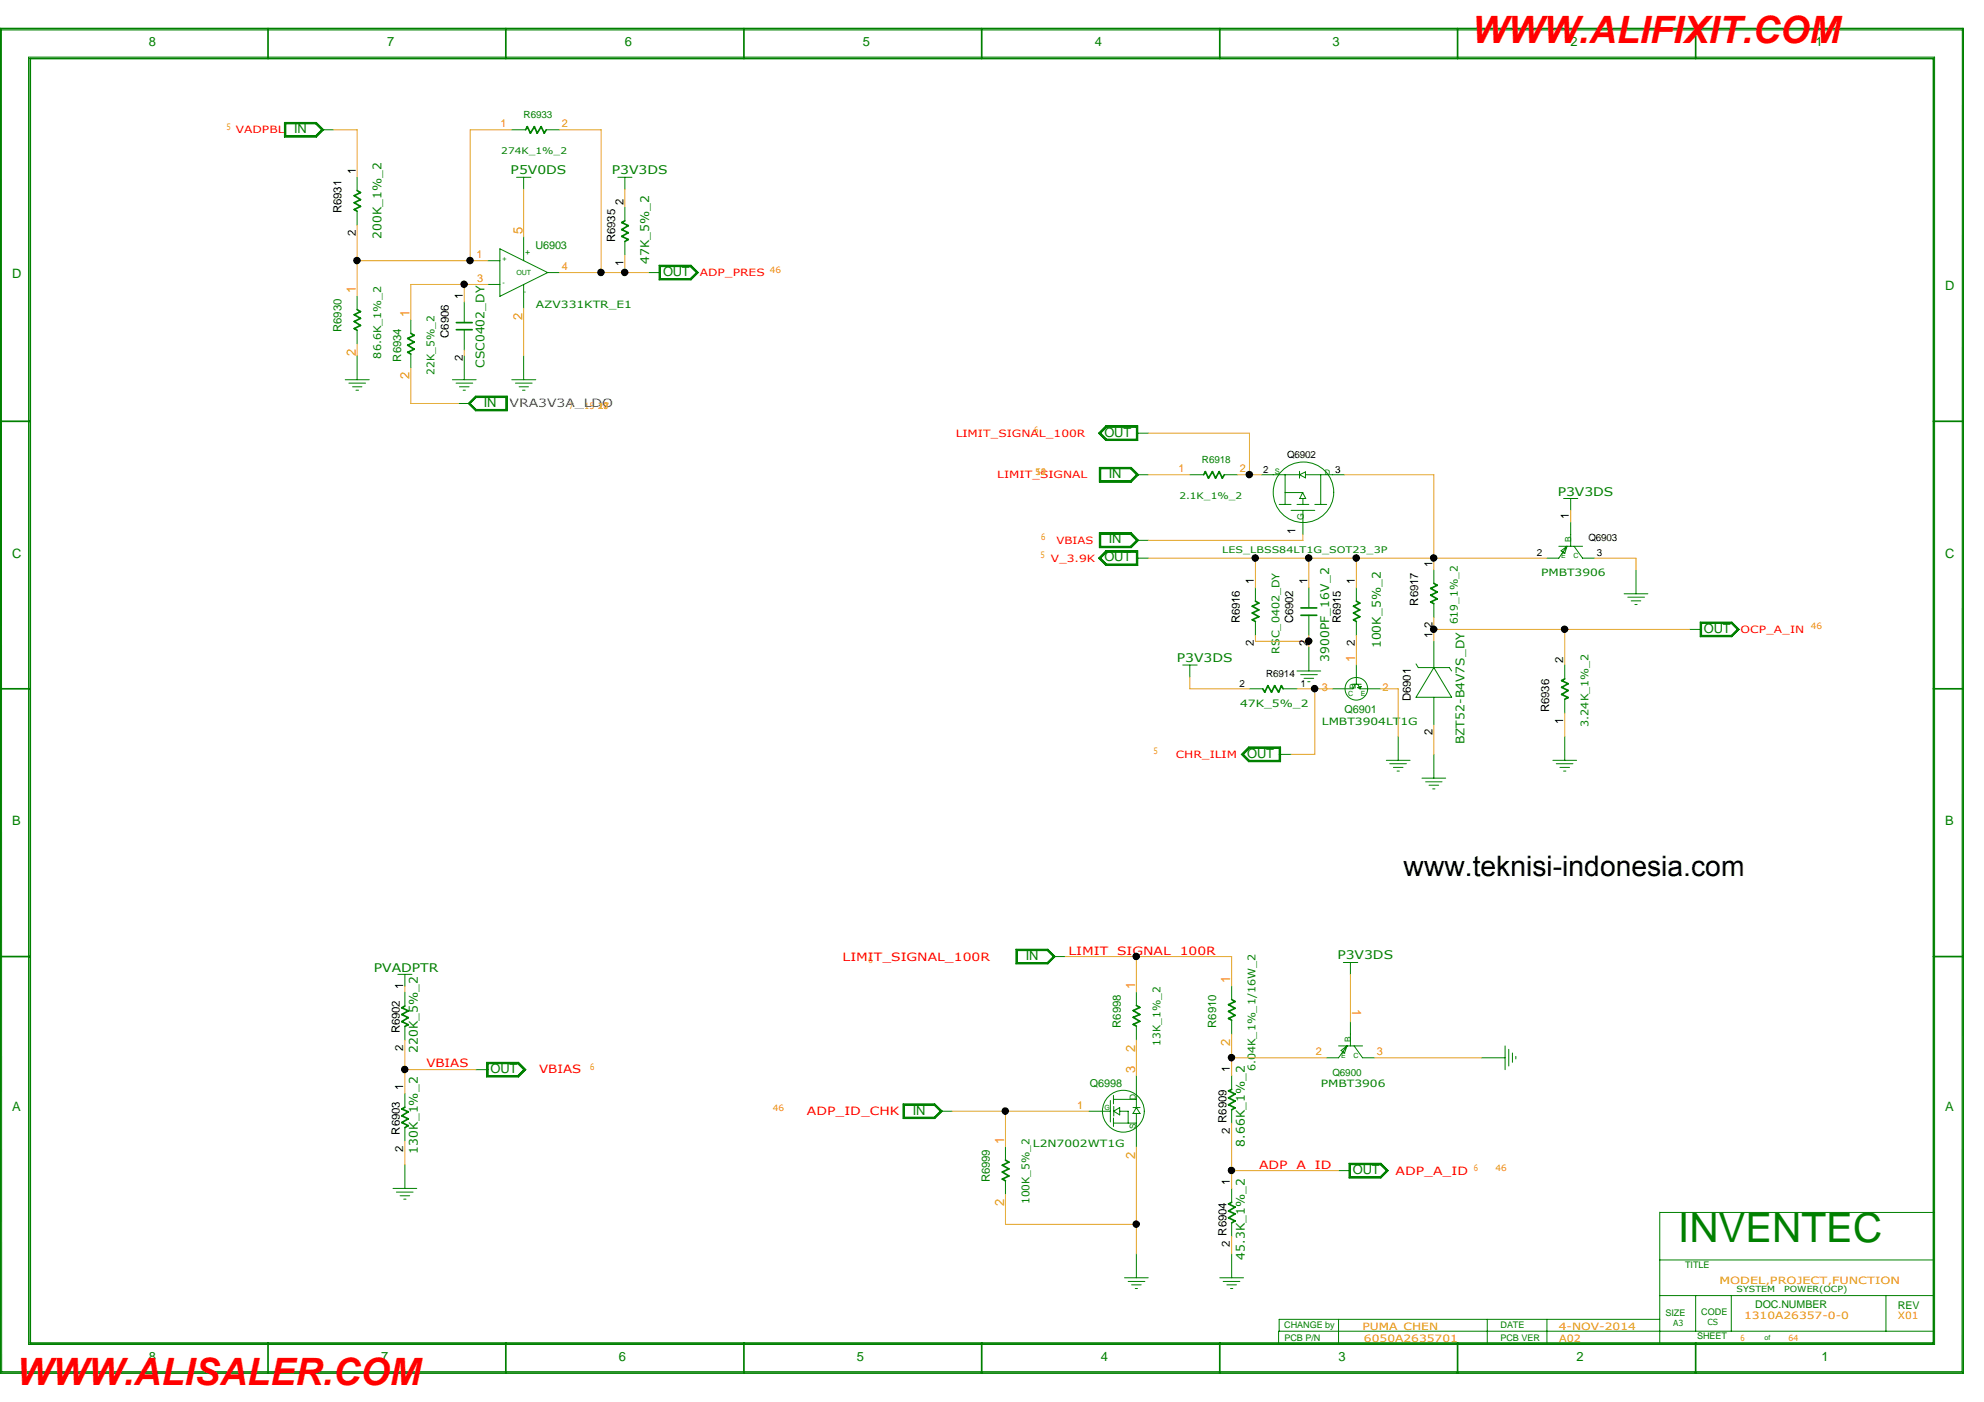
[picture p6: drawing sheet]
<svg xmlns="http://www.w3.org/2000/svg" width="297mm" height="210mm" viewBox="0 0 297 210" stroke-linecap="round" stroke-linejoin="round" font-family="sans-serif">
<g fill="none" stroke="#008000" stroke-width=".25">
<path d="M0 4.3h293.9v201.3h-293.9zM40.1 4.3v4.5M75.7 4.3v4.5M78.7 19.4l.2-.4 .5 .9 .6-.9 .4 .9 .6-.9 .5 .9 .3-.5M111.4 4.3v4.5M147 4.3v4.5M182.6 4.3v4.5M218.2 4.3v4.5M253.9 4.3v4.5M289.5 8.8h-285v192.3h285M289.5 8.7v192.4M53.5 28.5l.5 .3-1 .5 1 .6-1 .5 1 .5-1 .5 .5 .2"/>
<path d="M93.6 33.1l-.5 .2 1 .5-1 .6 1 .4-1 .6 1 .5-.5 .3M53.5 46.4l.5 .3-1 .4 1 .6-1 .4 1 .6-1 .5 .5 .2M61.5 49.9l.5 .3-1 .5 1 .5-1 .5 1 .6-1 .4 .5 .3M68.3 48.3h2.4M68.3 49.4h2.4M0 63.1h4.5M180.2 71.1l.3-.5 .4 1 .6-1 .5 1 .5-1 .5 1 .3-.5M289.5 63.1h4.4M188 90l.5 .3-1 .5 1 .5-1 .5 1 .5-1 .5 .5 .2M194.8 91h2.3M194.8 92.1h2.3M203.1 90l.5 .3-1 .5 1 .5-1 .5 1 .5-1 .5 .5 .2"/>
<path d="M214.7 87.3l.5 .3-1 .5 1 .5-1 .5 1 .6-1 .4 .5 .3M0 103.1h4.5M189.1 103.1l.3 .5 .4-.9 .6 .9 .4-.9 .6 .9 .5-.9 .2 .4M234.3 101.6l-.5 .3 1 .5-1 .5 1 .5-1 .6 1 .4-.5 .3M289.5 103.1h4.4M0 143.2h4.5M60.6 150.6l-.4 .3 .9 .4-.9 .6 .9 .5-.9 .6 .9 .4-.5 .3M170.1 150.5l.5 .3-.9 .5 .9 .6-.9 .4 .9 .6-.9 .5 .4 .2M184.4 149.6l.5 .3-1 .5 1 .6-1 .4 1 .6-1 .5 .5 .2M289.5 143.2h4.4M60.6 165.8l-.4 .2 .9 .5-.9 .5 .9 .5-.9 .6 .9 .4-.5 .3M150.5 173.7l.5 .3-.9 .5 .9 .5-.9 .5 .9 .6-.9 .4 .4 .3"/>
<path d="M184.4 163.1l-.5 .2 1 .5-1 .6 1 .4-1 .6 1 .5-.5 .3M184.4 180l-.5 .3 1 .4-1 .6 1 .4-1 .6 1 .5-.5 .3M40.1 201.1v4.5M75.7 201.1v4.5M111.4 201.1v4.5M147 201.1v4.5M182.6 201.1v4.5M218.2 201.1v4.5M253.9 201.1v4.5"/>
</g>
<g fill="none" stroke="#008000" stroke-width=".15">
<path d="M.2 4.4l.1 201M.3 4.5h293.4M4.3 8.6v192.7M4.3 8.6h285.3v192.7h-285.3M42.6 18.3h4.8l1.1 1.1-1.1 1.1h-4.8zM42.7 18.4h4.6l1 1-1 1h-4.6zM42.7 18.5h4.6l1 .9-1 1h-4.6zM42.8 18.5h4.4l.9 .9-.9 .9h-4.4zM48.1 19.4h1.8M76.6 19.4h2.1M81.8 19.4h2M293.8 4.5l-.1 200.9h-293.4"/>
<path d="M53.5 26.5v2M53.5 31.6v2.1M73.1 39h1.7M74.8 37.3l7.2 3.5-7.2 3.6zM77.3 26.5h2.2M78.4 26.5v1.8M78.4 35.5v3.5M92.5 26.5h2.1M93.6 26.5v1.8M93.6 31v2.1M93.6 36.2v1.9M98.7 39.7h4.8l1.1 1.1-1.1 1.1h-4.8z"/>
<path d="M98.8 39.8h4.6l1.1 1-1.1 1h-4.6zM98.8 39.8h4.6l.9 1-.9 1h-4.6zM98.9 39.9h4.4l1 .9-1 .9h-4.4zM51.7 56.9h3.6M52.2 57.4h2.5M52.8 57.9h1.4M53.3 58.4h.4M53.5 44.4v2M53.5 49.4v2.1M53.5 53.3v3.6M61.5 47.9v2M61.5 53v2.1"/>
<path d="M67.7 56.9h3.6M68.3 57.4h2.5M68.8 57.9h1.4M69.3 58.4h.4M69.5 45.3v3M69.5 49.4v3M69.5 53.3v3.6M71.2 59.3h4.7v2.2h-4.7l-1.1-1.1zM71.2 59.4h4.6v1.9h-4.6l-.9-.9zM71.2 59.4h4.7v2h-4.7l-1-1zM71.3 59.5h4.4v1.8h-4.4l-.9-.9zM73.1 42.6h1.7"/>
<path d="M76.6 56.9h3.6M77.2 57.4h2.5M77.7 57.9h1.4M78.2 58.4h.4M78.4 42.6v3.5M78.4 53.3v3.6M82 40.8h1.8M97.1 40.8h1.8M68.6 60.4h1.8M164.5 64.9l1.1-1.1h4.7v2.2h-4.7zM164.6 79.8h4.8l1.1 1.1-1.1 1.1h-4.8zM164.6 70h4.8l1.1 1.1-1.1 1.1h-4.8z"/>
<path d="M164.7 79.8h4.6l1 1.1-1 1h-4.6zM164.7 70.1h4.6l1 1-1 1h-4.6zM164.7 79.9h4.6l1 1-1 .9h-4.6zM164.8 64.9l.9-.9h4.4v1.7h-4.4zM164.8 70.2h4.4l.9 .9-.9 .9h-4.4zM165.6 63.8h4.7v2.1h-4.7l-1-1zM165.6 63.9h4.6v1.9h-4.6l-.9-.9zM170.1 64.9h1.8M170.1 71.1h1.8M178.1 71.1h2.1M183.3 71.1h2M188.8 71.1h5.8"/>
<path d="M191.5 75.5h1.8M192.4 71.1v4.4M192.4 73.7h2.7M193.3 76.4h3.5M194.2 75.5h1.8M194.6 71.1l.8-.4v.8zM194.6 70.6v1M195 73.7l.5 .9h-.9zM195.1 74.6v.9M195.1 76.4v3.6M195.5 71.1h5.8M196.8 75.5h1.8"/>
<path d="M197.7 71.1v4.4M234.1 74.6h2.1M235.2 74.6v1.8M235.2 78.2v3.6M164.5 83.6l1.1-1.1h4.7v2.2h-4.7zM164.7 83.6l.9-1h4.6v1.9h-4.6zM164.8 83.6l.9-.9h4.4v1.8h-4.4zM164.8 80h4.4l.9 .9-.9 .9h-4.4zM165.6 82.5h4.7v2.1h-4.7l-1-1zM170.1 83.6h1.8M170.1 80.9h1.8M177.1 99.6h2.1"/>
<path d="M178.1 99.6v1.7M188 88v2M188 93v2.1M196 88v3M196 92.1v3M196 96.9v3.6M203.1 88v2M203.1 93v2.1M203.1 99.6v2.8M212 99.4l.3 .5h4.7l.3 .6M214.7 85.3v2M214.7 90.4v2.1"/>
<path d="M214.7 96v3.9M214.7 99.9l2.6 4.5h-5.3zM233.4 81.8h3.5M233.7 82.5l.9-.7-.3 1zM234.3 99.6v2M234.6 81.8l-1.2 1.8h-1.8M235.7 81.8l1.2 1.8h1.8M243.2 88.9h3.5M243.7 89.4h2.5M244.2 90h1.5M244.8 90.5h.3M244.9 85.3v3.6"/>
<path d="M252.9 94.2h1.9M254.5 93.1h4.8l1.1 1.1-1.1 1.1h-4.8zM254.6 93.2h4.6l1.1 1-1.1 1.1h-4.6zM254.7 93.3h4.5l1 .9-1 1h-4.5zM254.8 93.3h4.4l.9 .9-.9 .9h-4.4zM185.8 112.9l1.1-1.1h4.8v2.2h-4.8zM186.1 112.9l.9-.9h4.6v1.9h-4.6zM186.2 112.9l.9-.8h4.4v1.7h-4.4zM187 111.9h4.6v2.1h-4.6l-1-1.1zM187.1 103.1h2M191.5 112.9h1.8M192.1 103.1h2.1"/>
<path d="M194.2 100.5h3.5M194.7 101h2.5M195.2 101.6h1.5M195.8 102.1h.3M202.4 102.4h1.4M202.9 102.4l-.3 .7h-3.1M203.3 103l.5-.2-.2 .3zM203.3 102.4l.3 .7M203.6 103.1h3.1M207.6 113.8h3.5M208.1 114.3h2.5M208.6 114.9h1.5"/>
<path d="M209.2 115.4h.3M209.3 110.3v3.5M212.9 116.5h3.5M213.4 117.1h2.5M213.9 117.6h1.5M214.5 118.1h.3M214.7 104.4v4.1M214.7 112.9v3.6M232.5 113.8h3.5M233 114.3h2.5M233.5 114.9h1.5M234.1 115.4h.3"/>
<path d="M234.3 104.7v2M234.3 110.3v3.5M59.6 145.9h2.1M60.6 145.9v1.8M60.6 148.5v2.1M60.6 153.7v2M72.9 159h4.7l1.1 1.1-1.1 1.1h-4.7zM72.9 159.1h4.7l1.1 1-1.1 1.1h-4.7zM73 159.2h4.6l.9 .9-.9 1h-4.6zM73.1 159.3h4.4l.9 .8-.9 .9h-4.4zM152.1 142.1h4.8l1.1 1.1-1.1 1.1h-4.8zM152.2 142.2h4.6l1.1 1-1.1 1h-4.6z"/>
<path d="M152.3 142.2h4.5l1 1-1 1h-4.5zM152.3 142.3h4.5l.9 .9-.9 .9h-4.5zM157.7 143.2h1.8M170.1 148.5v2M170.1 153.6v2.1M184.4 147.7v1.9M184.4 152.7v2.1M200.4 156.6h3.6M200.8 157.3l.9-.7-.4 1zM201.1 144.1h2.2M201.7 156.6l-1.3 1.8h-1.8M202.2 144.1v1.8"/>
<path d="M202.2 153v3.6M202.7 156.6l1.3 1.8h1.8M221.8 158.4h3.5M225.3 156.6v3.5M225.9 157.1v2.5M226.4 157.6v1.4M226.9 158.2v.3M58.8 177.9h3.6M59.3 178.5h2.5M59.9 179h1.4M60.4 179.5h.4M60.6 163.7v2.1"/>
<path d="M60.6 168.8v2M60.6 174.4v3.5M71.3 160.1h1.8M135.2 165.3h4.8l1.1 1.1-1.1 1.1h-4.8zM135.3 165.4h4.7l1 1-1 1h-4.7zM135.3 165.4h4.6l1 1-1 .9h-4.6zM135.4 165.5h4.5l.9 .9-.9 .9h-4.5zM140.8 166.4h1.7M150.5 171.7v2M150.5 176.8v2M163 166.4h3.2M166.2 164.8v3.2"/>
<path d="M166.7 164.6h3.4M166.7 164v1.3M166.7 167.4v1.3M166.7 168.1h3.4M166.7 166.4l.9-.6v1.1zM166.7 165.7v1.4M167.6 166.4h1.3v1.7M169.6 165.8h1.1M170.1 161v4.8M170.1 166.7v5M170.1 165.8l.6 .9h-1.1zM184.4 161v2.1"/>
<path d="M184.4 166.2v1.9M184.4 177.9v2.1M200.4 175.3h1.8M202 174.2h4.8l1.1 1.1-1.1 1.1h-4.8zM202.1 174.2h4.6l1.1 1.1-1.1 1h-4.6zM202.1 174.3h4.6l.9 1-.9 .9h-4.6zM202.2 174.4h4.5l.9 .9-.9 .8h-4.5zM168.4 191.3h3.5M168.9 191.9h2.5M169.4 192.4h1.5M170 192.9h.3M170.1 187.7v3.6"/>
<path d="M182.6 191.3h3.6M183.1 191.9h2.5M183.7 192.4h1.4M184.2 192.9h.4M184.4 183.1v2M184.4 187.7v3.6M191.4 199.3v1.8M200.4 197.5v3.6M222.7 197.5v3.6M231.6 197.5v3.6M248.5 197.5h-57v1.8h98M248.5 181.5v19.6"/>
<path d="M248.5 194h41M248.5 188.6h41M248.6 181.5h41M253.9 194v5.3M259.2 194v5.3M282.4 194v5.3"/>
<circle cx="195.1" cy="73.7" r="4.5"/>
<circle cx="203.1" cy="103.1" r="1.7"/>
<circle cx="168.2" cy="166.4" r="3.1"/>
</g>
<g fill="none" stroke="#daa520" stroke-width=".15">
<path d="M49.9 19.4h3.6v7.1M76.6 19.4h-6.2v19.6M83.8 19.4h6.2v21.4M53.5 33.7v10.7M53.5 39h19.6M78.4 28.3v7.2M93.6 28.3v2.7M93.6 38.1v2.7M53.5 51.5v1.8M61.5 55.1v5.3h7.1M69.5 42.6v2.7M69.5 52.4v.9"/>
<path d="M73.1 42.6h-11.6v5.3M78.4 46.1v7.2M83.8 40.8h13.3M171.9 71.1h6.2M171.9 64.9h15.2v6.2M185.3 71.1h3.5M201.3 71.1h13.4v14.2M235.2 76.4v1.8M171.9 83.6h59.7M188 95.1v.9h8M188 83.6v4.4M195.1 80v.9h-23.2"/>
<path d="M196 83.6v4.4M196 95.1v1.8M203.1 83.6v4.4M203.1 95.1v4.5M214.7 92.5v3.5M214.7 94.2h38.2M234.3 94.2v5.4M238.7 83.6h6.2v1.7M178.1 101.3v1.8h9M194.2 103.1h5.3M196.8 103.1v9.8h-3.5M206.7 103.1h2.6v7.2"/>
<path d="M214.7 108.5v4.4M234.3 106.7v3.6M60.6 147.7v.8M60.6 155.7v8M159.5 143.2h24.9v4.5M170.1 143.2v5.3M170.1 155.7v5.3M184.4 158.4h14.2M184.4 154.8v6.2M202.2 145.9v7.1M205.8 158.4h16M60.6 170.8v3.6"/>
<path d="M60.6 160.1h10.7M142.5 166.4h20.5M150.5 178.8v4.5h19.6M150.5 166.4v5.3M170.1 171.7v16M184.4 168.1v9.8M184.4 175.3h16M184.4 185.1v2.6"/>
</g>
<g fill="#000">
<circle cx="53.4" cy="39" r=".49"/>
<circle cx="70.4" cy="39" r=".49"/>
<circle cx="69.5" cy="42.6" r=".49"/>
<circle cx="90" cy="40.8" r=".49"/>
<circle cx="93.5" cy="40.8" r=".49"/>
<circle cx="187" cy="71.1" r=".49"/>
<circle cx="187.9" cy="83.5" r=".49"/>
<circle cx="195.9" cy="83.5" r=".49"/>
<circle cx="195.9" cy="96" r=".49"/>
<circle cx="203" cy="83.5" r=".49"/>
<circle cx="214.6" cy="83.5" r=".49"/>
<circle cx="214.6" cy="94.2" r=".49"/>
<circle cx="234.2" cy="94.2" r=".49"/>
<circle cx="196.8" cy="103.1" r=".49"/>
<circle cx="170.1" cy="143.2" r=".49"/>
<circle cx="184.4" cy="158.3" r=".49"/>
<circle cx="60.6" cy="160.1" r=".49"/>
<circle cx="150.5" cy="166.3" r=".49"/>
<circle cx="184.4" cy="175.2" r=".49"/>
<circle cx="170.1" cy="183.3" r=".49"/>
</g>
<g fill="none" stroke="#000" stroke-width=".15">
<circle cx="53.4" cy="39" r=".49"/>
<circle cx="70.4" cy="39" r=".49"/>
<circle cx="69.5" cy="42.6" r=".49"/>
<circle cx="90" cy="40.8" r=".49"/>
<circle cx="93.5" cy="40.8" r=".49"/>
<circle cx="187" cy="71.1" r=".49"/>
<circle cx="187.9" cy="83.5" r=".49"/>
<circle cx="195.9" cy="83.5" r=".49"/>
<circle cx="195.9" cy="96" r=".49"/>
<circle cx="203" cy="83.5" r=".49"/>
<circle cx="214.6" cy="83.5" r=".49"/>
<circle cx="214.6" cy="94.2" r=".49"/>
<circle cx="234.2" cy="94.2" r=".49"/>
<circle cx="196.8" cy="103.1" r=".49"/>
<circle cx="170.1" cy="143.2" r=".49"/>
<circle cx="184.4" cy="158.3" r=".49"/>
<circle cx="60.6" cy="160.1" r=".49"/>
<circle cx="150.5" cy="166.3" r=".49"/>
<circle cx="184.4" cy="175.2" r=".49"/>
<circle cx="170.1" cy="183.3" r=".49"/>
</g>
<text font-size="6.1" fill="#008000" x="251.2" y="186">INVENTEC</text>
<g font-size="5.6" fill="#f00">
<text x="220.4" y="6.4">WWW.ALIFIXIT.COM</text>
<text x="2.5" y="207.3">WWW.ALISALER.COM</text>
</g>
<text font-size="4.2" x="210.1" y="131.1">www.teknisi-indonesia.com</text>
<g font-size="1.9" fill="#008000">
<text x="22.3" y="6.9">8</text>
<text x="58" y="6.9">7</text>
<text x="93.6" y="6.9">6</text>
<text x="129.2" y="6.9">5</text>
<text x="163.9" y="6.9">4</text>
<text x="199.5" y="6.9">3</text>
<text x="235.2" y="6.9">2</text>
<text x="271.8" y="6.9">1</text>
<text x="44" y="19.9">IN</text>
<text x="1.8" y="41.7">D</text>
<text x="99.3" y="41.3">OUT</text>
<text x="291.2" y="43.4">D</text>
<text x="72.4" y="60.9">IN</text>
<text x="165.3" y="65.4">OUT</text>
<text x="166" y="71.6">IN</text>
<text x="1.8" y="83.5">C</text>
<text x="166" y="81.4">IN</text>
<text x="291.2" y="83.5">C</text>
<text x="165.3" y="84">OUT</text>
<text x="255.1" y="94.7">OUT</text>
<text x="186.7" y="113.4">OUT</text>
<text x="1.8" y="123.6">B</text>
<text x="291.2" y="123.6">B</text>
<text x="153.6" y="143.7">IN</text>
<text x="73.4" y="160.6">OUT</text>
<text x="1.8" y="166.3">A</text>
<text x="136.6" y="166.9">IN</text>
<text x="291.2" y="166.3">A</text>
<text x="202.6" y="175.8">OUT</text>
<text x="22.3" y="203.7">8</text>
<text x="57.1" y="203.7">7</text>
<text x="92.7" y="203.7">6</text>
<text x="128.3" y="203.7">5</text>
<text x="164.8" y="203.7">4</text>
<text x="200.4" y="203.7">3</text>
<text x="236" y="203.7">2</text>
<text x="272.7" y="203.7">1</text>
</g>
<g font-size="1.9" fill="#ff8d00">
<text x="78.2" y="35.1" transform="rotate(-90 78.2 35.1)">5</text>
<text x="53.3" y="43.9" transform="rotate(-90 53.3 43.9)">1</text>
<text x="61.3" y="47.5" transform="rotate(-90 61.3 47.5)">1</text>
<text x="78.2" y="47.9" transform="rotate(-90 78.2 47.9)">2</text>
<text x="53.3" y="53.3" transform="rotate(-90 53.3 53.3)">2</text>
<text x="61.3" y="56.8" transform="rotate(-90 61.3 56.8)">2</text>
<text x="202.9" y="99.1" transform="rotate(-90 202.9 99.1)">1</text>
<text x="170" y="148.1" transform="rotate(-90 170 148.1)">1</text>
<text x="184.2" y="147.2" transform="rotate(-90 184.2 147.2)">1</text>
<text x="202.4" y="151.1" transform="rotate(90 202.4 151.1)">1</text>
<text x="170" y="160.7" transform="rotate(-90 170 160.7)">3</text>
<text x="170" y="157.4" transform="rotate(-90 170 157.4)">2</text>
<text x="184.2" y="156.5" transform="rotate(-90 184.2 156.5)">2</text>
<text x="150.4" y="171.2" transform="rotate(-90 150.4 171.2)">1</text>
<text x="170" y="173.5" transform="rotate(-90 170 173.5)">2</text>
<text x="150.4" y="180.6" transform="rotate(-90 150.4 180.6)">2</text>
</g>
<g font-size="1.8" fill="#008000">
<text x="76.5" y="26.1">P5V0DS</text>
<text x="91.6" y="26.1">P3V3DS</text>
<text x="57.1" y="35.8" transform="rotate(-90 57.1 35.8)">200K_1%_2</text>
<text x="97.2" y="39.5" transform="rotate(-90 97.2 39.5)">47K_5%_2</text>
<text x="72.6" y="55.1" transform="rotate(-90 72.6 55.1)">CSC0402_DY</text>
<text x="233.2" y="74.2">P3V3DS</text>
<text x="176.2" y="99.1">P3V3DS</text>
<text x="199" y="99.1" transform="rotate(-90 199 99.1)">3900PF_16V_2</text>
<text x="206.7" y="97.1" transform="rotate(-90 206.7 97.1)">100K_5%_2</text>
<text x="219.2" y="111.5" transform="rotate(-90 219.2 111.5)">BZT52-B4V7S_DY</text>
<text x="200.2" y="143.6">P3V3DS</text>
<text x="56" y="145.5">PVADPTR</text>
<text x="62.6" y="157.7" transform="rotate(-90 62.6 157.7)">220K_5%_2</text>
<text x="62.6" y="172.7" transform="rotate(-90 62.6 172.7)">130K_1%_2</text>
<text x="186.3" y="171.7" transform="rotate(-90 186.3 171.7)">8.66K_1%_2</text>
<text x="186.3" y="188.6" transform="rotate(-90 186.3 188.6)">45.3K_1%_2</text>
</g>
<g font-size="1.7">
<text x="53.3" y="26.1" transform="rotate(-90 53.3 26.1)">1</text>
<text x="51.1" y="31.9" transform="rotate(-90 51.1 31.9)">R6931</text>
<text x="53.3" y="35.3" transform="rotate(-90 53.3 35.3)">2</text>
<text x="93.3" y="30.6" transform="rotate(-90 93.3 30.6)">2</text>
<text x="92.1" y="36.3" transform="rotate(-90 92.1 36.3)">R6935</text>
<text x="93.3" y="39.9" transform="rotate(-90 93.3 39.9)">1</text>
<text x="69.3" y="44.8" transform="rotate(-90 69.3 44.8)">1</text>
<text x="67.2" y="50.6" transform="rotate(-90 67.2 50.6)">C6906</text>
<text x="69.3" y="54" transform="rotate(-90 69.3 54)">2</text>
<text x="234.9" y="77.7" transform="rotate(-90 234.9 77.7)">1</text>
<text x="194" y="80" transform="rotate(-90 194 80)">1</text>
<text x="187.7" y="87.5" transform="rotate(-90 187.7 87.5)">1</text>
<text x="195.7" y="87.5" transform="rotate(-90 195.7 87.5)">1</text>
<text x="202.9" y="87.5" transform="rotate(-90 202.9 87.5)">1</text>
<text x="214.5" y="84.8" transform="rotate(-90 214.5 84.8)">1</text>
<text x="185.6" y="93.3" transform="rotate(-90 185.6 93.3)">R6916</text>
<text x="193.6" y="93.3" transform="rotate(-90 193.6 93.3)">C6902</text>
<text x="200.7" y="93.3" transform="rotate(-90 200.7 93.3)">R6915</text>
<text x="212.3" y="90.7" transform="rotate(-90 212.3 90.7)">R6917</text>
<text x="214.5" y="95.5" transform="rotate(-90 214.5 95.5)">1</text>
<text x="214.5" y="94.1" transform="rotate(-90 214.5 94.1)">2</text>
<text x="187.7" y="96.7" transform="rotate(-90 187.7 96.7)">2</text>
<text x="195.7" y="96.7" transform="rotate(-90 195.7 96.7)">2</text>
<text x="202.9" y="96.7" transform="rotate(-90 202.9 96.7)">2</text>
<text x="234" y="99.2" transform="rotate(-90 234 99.2)">2</text>
<text x="211.2" y="105" transform="rotate(-90 211.2 105)">D6901</text>
<text x="231.9" y="106.6" transform="rotate(-90 231.9 106.6)">R6936</text>
<text x="214.5" y="110.1" transform="rotate(-90 214.5 110.1)">2</text>
<text x="234" y="108.5" transform="rotate(-90 234 108.5)">1</text>
<text x="60.4" y="148.1" transform="rotate(-90 60.4 148.1)">1</text>
<text x="59.9" y="154.7" transform="rotate(-90 59.9 154.7)">R6902</text>
<text x="60.4" y="157.3" transform="rotate(-90 60.4 157.3)">2</text>
<text x="184.1" y="160.5" transform="rotate(-90 184.1 160.5)">1</text>
<text x="60.4" y="163.2" transform="rotate(-90 60.4 163.2)">1</text>
<text x="59.9" y="169.9" transform="rotate(-90 59.9 169.9)">R6903</text>
<text x="60.4" y="172.4" transform="rotate(-90 60.4 172.4)">2</text>
<text x="183.6" y="168.1" transform="rotate(-90 183.6 168.1)">R6909</text>
<text x="184.1" y="169.8" transform="rotate(-90 184.1 169.8)">2</text>
<text x="184.1" y="177.5" transform="rotate(-90 184.1 177.5)">1</text>
<text x="183.6" y="185" transform="rotate(-90 183.6 185)">R6904</text>
<text x="184.1" y="186.7" transform="rotate(-90 184.1 186.7)">2</text>
</g>
<g font-size="1.7" fill="#008000">
<text x="51.1" y="49.7" transform="rotate(-90 51.1 49.7)">R6930</text>
<text x="60.1" y="54.1" transform="rotate(-90 60.1 54.1)">R6934</text>
<text x="167.8" y="153.9" transform="rotate(-90 167.8 153.9)">R6998</text>
<text x="182.1" y="153.9" transform="rotate(-90 182.1 153.9)">R6910</text>
<text x="148.2" y="177" transform="rotate(-90 148.2 177)">R6999</text>
</g>
<text font-size="1.7" fill="#00f" x="76.3" y="61">VRA3V3A_LDO</text>
<g font-size="1.7" fill="#f00">
<text x="126.2" y="143.8">LIMIT_SIGNAL_100R</text>
<text x="160" y="142.9">LIMIT_SIGNAL_100R</text>
<text x="63.8" y="159.8">VBIAS</text>
<text x="80.7" y="160.7">VBIAS</text>
<text x="120.8" y="167">ADP_ID_CHK</text>
<text x="188.5" y="175">ADP_A_ID</text>
<text x="209" y="175.9">ADP_A_ID</text>
</g>
<g font-size="1.6" fill="#ff8d00">
<text x="74.9" y="19">1</text>
<text x="84.1" y="19">2</text>
<text x="71.3" y="38.6">1</text>
<text x="84.1" y="40.4">4</text>
<text x="71.5" y="42.2">3</text>
<text x="176.4" y="70.7">1</text>
<text x="185.6" y="70.7">2</text>
<text x="197.9" y="103.5">3</text>
<text x="207" y="103.5">2</text>
<text x="197" y="157.9">2</text>
<text x="206.1" y="157.9">3</text>
<text x="161.3" y="166">1</text>
</g>
<g font-size="1.6" fill="#008000">
<text x="80.2" y="37.2">U6903</text>
<text x="57.1" y="53.7" transform="rotate(-90 57.1 53.7)">86.6K_1%_2</text>
<text x="65.1" y="56.1" transform="rotate(-90 65.1 56.1)">22K_5%_2</text>
<text x="218.3" y="93.5" transform="rotate(-90 218.3 93.5)">619_1%_2</text>
<text x="191.6" y="97.9" transform="rotate(-90 191.6 97.9)">RSC_0402_DY</text>
<text x="201.3" y="106.7">Q6901</text>
<text x="237.8" y="108.8" transform="rotate(-90 237.8 108.8)">3.24K_1%_2</text>
<text x="173.7" y="156.6" transform="rotate(-90 173.7 156.6)">13K_1%_2</text>
<text x="188" y="160.4" transform="rotate(-90 188 160.4)">6.04K_1%_1/16W_2</text>
<text x="163.1" y="162.8">Q6998</text>
<text x="154.1" y="180.3" transform="rotate(-90 154.1 180.3)">100K_5%_2</text>
<text x="262.8" y="195.8">DOC.NUMBER</text>
<text x="284.1" y="195.9">REV</text>
</g>
<g font-size="1.5" fill="#008000">
<text x="78.4" y="17.7">R6933</text>
<text x="80.2" y="46.1">AZV331KTR_E1</text>
<text x="180" y="69.3">R6918</text>
<text x="230.7" y="86.2">PMBT3906</text>
<text x="185.7" y="105.8">47K_5%_2</text>
<text x="197.9" y="108.5">LMBT3904LT1G</text>
<text x="199.5" y="161.1">Q6900</text>
<text x="197.7" y="162.8">PMBT3906</text>
<text x="154.6" y="171.7">L2N7002WT1G</text>
</g>
<g font-size="1.5" fill="#f00">
<text x="35.3" y="20">VADPBL</text>
<text x="104.8" y="41.4">ADP_PRES</text>
<text x="143.1" y="65.4">LIMIT_SIGNAL_100R</text>
<text x="149.3" y="71.6">LIMIT_SIGNAL</text>
<text x="158.2" y="81.4">VBIAS</text>
<text x="157.3" y="84.1">V_3.9K</text>
<text x="260.6" y="94.8">OCP_A_IN</text>
<text x="176" y="113.5">CHR_ILIM</text>
</g>
<g font-size="1.5">
<text x="189.1" y="70.8">2</text>
<text x="192.7" y="68.5">Q6902</text>
<text x="199.9" y="70.8">3</text>
<text x="230.1" y="83.2">2</text>
<text x="237.8" y="80.9">Q6903</text>
<text x="239.1" y="83.2">3</text>
<text x="189.6" y="101.4">R6914</text>
<text x="185.6" y="102.8">2</text>
<text x="194.7" y="102.8">1</text>
</g>
<g font-size="1.5" fill="#ff8d00">
<text x="257.4" y="192.2">MODEL,PROJECT,FUNCTION</text>
<text x="261.1" y="197.5">1310A26357-0-0</text>
<text x="284.1" y="197.5">X01</text>
<text x="204" y="199.1">PUMA CHEN</text>
<text x="204.2" y="200.9">6050A2635701</text>
<text x="233.4" y="199.1">4-NOV-2014</text>
<text x="233.4" y="200.9">A02</text>
</g>
<g font-size="1.4" fill="#008000">
<text x="75.1" y="23">274K_1%_2</text>
<text x="176.6" y="74.7">2.1K_1%_2</text>
<text x="183" y="82.7">LES_LBSS84LT1G_SOT23_3P</text>
<text x="252.3" y="189.9">TITLE</text>
<text x="249.3" y="197">SIZE</text>
<text x="254.7" y="196.9">CODE</text>
<text x="192.3" y="198.8">CHANGE by</text>
<text x="192.3" y="200.7">PCB P/N</text>
<text x="224.7" y="198.8">DATE</text>
<text x="224.7" y="200.7">PCB VER</text>
<text x="254.1" y="200.4">SHEET</text>
</g>
<g font-size="1.3" fill="#ff8d00">
<text x="33.9" y="19.4">5</text>
<text x="115.3" y="40.8">46</text>
<text x="85.2" y="61.3">7</text>
<text x="87.5" y="61.3">15</text>
<text x="89.5" y="61.3">27</text>
<text x="89.6" y="61.3">17</text>
<text x="90.4" y="61.3">8</text>
<text x="154.9" y="64.9">6</text>
<text x="155" y="71.1">52</text>
<text x="155.1" y="71.1">16</text>
<text x="155.8" y="83.6">5</text>
<text x="155.9" y="80.9">6</text>
<text x="271.1" y="94.2">46</text>
<text x="172.7" y="112.9">5</text>
<text x="130" y="144.1">6</text>
<text x="88.3" y="160.1">6</text>
<text x="115.7" y="166.4">46</text>
<text x="220.7" y="175.3">6</text>
<text x="223.9" y="175.3">46</text>
<text x="260.6" y="200.7">6</text>
<text x="267.8" y="200.7">64</text>
</g>
<g font-size="1.3" fill="#008000">
<text x="79.4" y="37.4" transform="rotate(180 79.4 37.4)">+</text>
<text x="195.2" y="77.9" transform="rotate(-90 195.2 77.9)">G</text>
<text x="235.2" y="81.2" transform="rotate(-90 235.2 81.2)">B</text>
<text x="203" y="103.2" transform="rotate(-90 203 103.2)">B</text>
<text x="202.3" y="156" transform="rotate(-90 202.3 156)">B</text>
<text x="170" y="164.6" transform="rotate(-90 170 164.6)">D</text>
<text x="170" y="169" transform="rotate(-90 170 169)">S</text>
<text x="260" y="193.4">SYSTEM</text>
<text x="267.1" y="193.4">POWER(OCP)</text>
<text x="250.5" y="198.5">A3</text>
<text x="255.6" y="198.4">CS</text>
</g>
<g font-size="1.1" fill="#008000">
<text x="75.2" y="39.1">+</text>
<text x="77.3" y="41.1">OUT</text>
<text x="75.2" y="42.6">-</text>
<text x="78.4" y="44">-</text>
<text x="190.9" y="71">S</text>
<text x="198.3" y="71.1">D</text>
<text x="233.7" y="83.6">E</text>
<text x="235.6" y="83.6">C</text>
<text x="201.8" y="104.1">C</text>
<text x="203.8" y="104.1">E</text>
<text x="200.8" y="158.4">E</text>
<text x="202.6" y="158.4">C</text>
<text x="165.4" y="166.2">G</text>
<text x="264.2" y="200.6">of</text>
</g>
</svg>
